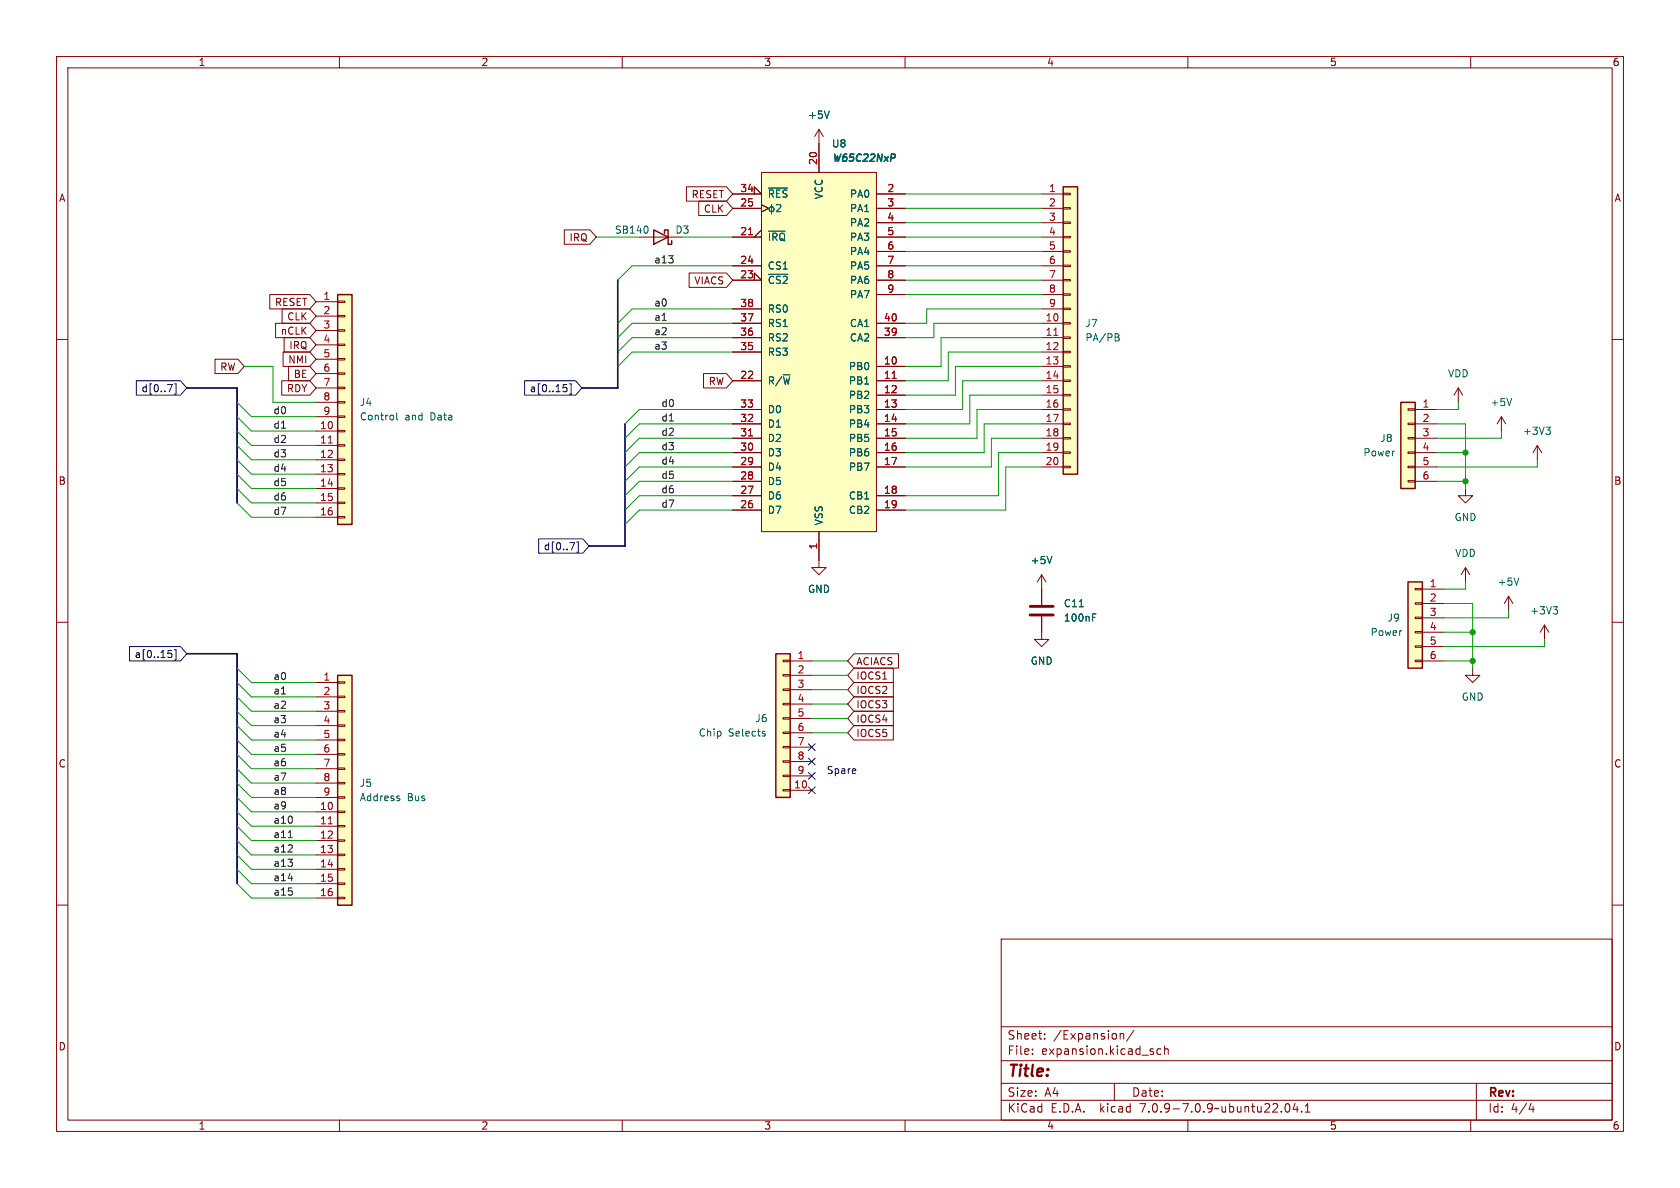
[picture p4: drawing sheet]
<svg xmlns="http://www.w3.org/2000/svg" width="297mm" height="210mm" viewBox="0 0 297 210" stroke-linecap="round" stroke-linejoin="round" font-family="sans-serif">
<g fill="none" stroke="#840000" stroke-width=".18">
<path d="M10 10h277v190h-277zM12 12h273v186h-273zM60 10v2M110 10v2M160 10v2M210 10v2M260 10v2M121.3 33h7.1l1.1 1.3-1.1 1.3h-7.1zM123.5 35.6h4.9l1.1 1.2-1.1 1.3h-4.9zM129.5 34.3h5.1l-1.3-1.3v1.3M129.5 36.8h5.1M134.6 30.5h20.3v63.5h-20.3z"/>
<path d="M134.6 36.2l1.3 .6-1.3 .7M144.8 22.9v7.6M144.8 22.9l-.8 1.2M144.8 22.9l.7 1.2M154.9 34.3h5.1M154.9 36.8h5.1M154.9 39.4h5.1M184.1 34.3h3.9M184.1 36.8h3.9M184.1 39.4h3.9M188 39.2h1.2v.3h-1.2zM188 36.7h1.2v.3h-1.2z"/>
<path d="M188 34.2h1.2v.2h-1.2zM10 60h2M47.7 52.1h7.1l1.1 1.2-1.1 1.3h-7.1zM48.7 57.1h6.1l1.1 1.3-1.1 1.3h-6.1zM49.9 54.6h4.9l1.1 1.3-1.1 1.3h-4.9zM50.2 59.7h4.6l1.1 1.3-1.1 1.2h-4.6zM55.9 53.3h3.8M55.9 55.9h3.8M55.9 58.4h3.8M59.7 58.3h1.3v.2h-1.3zM59.7 55.8h1.3v.2h-1.3zM59.7 53.2h1.3v.3h-1.3z"/>
<path d="M99.8 40.6h4.5l1.1 1.3-1.1 1.3h-4.5zM113 41.9h7.6M121.8 48.3h6.6l1.1 1.2-1.1 1.3h-6.6zM129.5 49.5h5.1l-1.3-1.2v1.2M129.5 41.9h5.1M129.5 47h5.1M129.5 59.7h5.1M129.5 57.2h5.1M129.5 54.6h5.1M134.6 40.6l-1.3 1.3M154.9 41.9h5.1M154.9 49.5h5.1"/>
<path d="M154.9 47h5.1M154.9 59.7h5.1M154.9 57.2h5.1M154.9 44.5h5.1M154.9 52.1h5.1M184.1 41.9h3.9M184.1 49.5h3.9M184.1 47h3.9M184.1 59.7h3.9M184.1 57.2h3.9M184.1 54.6h3.9M184.1 44.5h3.9"/>
<path d="M184.1 52.1h3.9M188 59.6h1.2v.2h-1.2zM188 57h1.2v.3h-1.2zM188 54.5h1.2v.2h-1.2zM188 51.9h1.2v.3h-1.2zM188 49.4h1.2v.3h-1.2zM188 46.9h1.2v.2h-1.2zM188 44.3h1.2v.3h-1.2zM188 41.8h1.2v.2h-1.2zM285 60h2M38 63.5h4.1l1.1 1.3-1.1 1.2h-4.1zM49.8 67.3h5l1.1 1.3-1.1 1.3h-5z"/>
<path d="M50 62.2h4.8l1.1 1.3-1.1 1.3h-4.8zM51 64.8h3.8l1.1 1.2-1.1 1.3h-3.8zM55.9 76.2h3.8M55.9 78.7h3.8M55.9 61h3.8M55.9 63.5h3.8M55.9 66h3.8M55.9 68.6h3.8M55.9 71.1h3.8M55.9 73.7h3.8M59.7 78.6h1.3v.3h-1.3zM59.7 76.1h1.3v.2h-1.3z"/>
<path d="M59.7 73.5h1.3v.3h-1.3zM59.7 71h1.3v.2h-1.3zM59.7 68.5h1.3v.2h-1.3zM59.7 65.9h1.3v.3h-1.3zM59.7 63.4h1.3v.2h-1.3zM59.7 60.8h1.3v.3h-1.3zM124.4 66h4l1.1 1.3-1.1 1.3h-4zM129.5 72.4h5.1M129.5 74.9h5.1M129.5 77.5h5.1M129.5 67.3h5.1M129.5 62.2h5.1"/>
<path d="M154.9 72.4h5.1M154.9 74.9h5.1M154.9 77.5h5.1M154.9 64.8h5.1M154.9 67.3h5.1M154.9 69.9h5.1M184.1 72.4h3.9M184.1 74.9h3.9M184.1 77.5h3.9M184.1 64.8h3.9M184.1 67.3h3.9M184.1 69.9h3.9"/>
<path d="M184.1 62.2h3.9M188 79.9h1.2v.2h-1.2zM188 77.3h1.2v.3h-1.2zM188 74.8h1.2v.3h-1.2zM188 72.3h1.2v.2h-1.2zM188 69.7h1.2v.3h-1.2zM188 67.2h1.2v.2h-1.2zM188 64.6h1.2v.3h-1.2zM188 62.1h1.2v.3h-1.2zM248.9 79.9h1.3v.2h-1.3zM248.9 77.3h1.3v.3h-1.3zM248.9 74.8h1.3v.3h-1.3z"/>
<path d="M248.9 72.3h1.3v.2h-1.3zM250.2 72.4h3.8M250.2 74.9h3.8M250.2 77.5h3.8M257.8 68.6l-.8 1.3M257.8 68.6v2.5M257.8 68.6l.8 1.3M265.4 73.7l-.7 1.2M265.4 73.7v2.5M265.4 73.7l.8 1.2M271.8 78.7l-.8 1.3M271.8 78.7v2.6"/>
<path d="M271.8 78.7l.7 1.3M55.9 81.3h3.8M55.9 83.8h3.8M55.9 86.4h3.8M55.9 88.9h3.8M55.9 91.4h3.8M59.7 91.3h1.3v.3h-1.3zM59.7 88.8h1.3v.2h-1.3zM59.7 86.2h1.3v.3h-1.3zM59.7 83.7h1.3v.2h-1.3zM59.7 81.2h1.3v.2h-1.3zM129.5 80h5.1"/>
<path d="M129.5 82.6h5.1M129.5 85.1h5.1M129.5 87.6h5.1M129.5 90.2h5.1M144.8 94v6.3h1.2l-1.2 1.3-1.3-1.3h1.3M154.9 80h5.1M154.9 82.6h5.1M154.9 87.6h5.1M154.9 90.2h5.1M184.1 80h3.9M184.1 82.6h3.9M188 82.4h1.2v.3h-1.2z"/>
<path d="M248.9 85h1.3v.2h-1.3zM248.9 82.4h1.3v.3h-1.3zM250.2 80h3.8M250.2 82.6h3.8M250.2 85.1h3.8M259.1 86.4v1.2h1.2l-1.2 1.3-1.3-1.3h1.3M10 110h2M138.4 119.3h1.3v.2h-1.3zM138.4 116.7h1.3v.3h-1.3zM139.7 116.8h3.8M139.7 119.4h3.8M151 115.6h7.8v2.5h-7.8l-1.1-1.3z"/>
<path d="M151 118.1h6.9v2.6h-6.9l-1.1-1.3zM184.1 109v4h1.3l-1.3 1.3-1.2-1.3h1.2M184.1 101.6l-.7 1.3M184.1 101.6v5.3M184.1 101.6l.8 1.3M250.2 116.7h1.3v.3h-1.3zM250.2 114.2h1.3v.2h-1.3zM250.2 111.6h1.3v.3h-1.3zM250.2 109.1h1.3v.2h-1.3zM250.2 106.6h1.3v.2h-1.3zM250.2 104h1.3v.3h-1.3zM251.5 104.1h3.8"/>
<path d="M251.5 106.7h3.8M251.5 109.2h3.8M251.5 111.8h3.8M251.5 114.3h3.8M251.5 116.8h3.8M259.1 100.3l-.8 1.3M259.1 100.3v2.6M259.1 100.3l.7 1.3M260.3 118.1v1.3h1.3l-1.3 1.3-1.2-1.3h1.2M266.7 105.4l-.8 1.3M266.7 105.4v2.6M266.7 105.4l.8 1.3"/>
<path d="M273 110.5l-.7 1.3M273 110.5v2.5M273 110.5l.8 1.3M285 110h2M55.9 120.7h3.8M55.9 123.2h3.8M55.9 125.7h3.8M55.9 128.3h3.8M55.9 130.8h3.8M55.9 133.4h3.8M55.9 135.9h3.8M55.9 138.4h3.8"/>
<path d="M59.7 138.3h1.3v.3h-1.3zM59.7 135.8h1.3v.2h-1.3zM59.7 133.2h1.3v.3h-1.3zM59.7 130.7h1.3v.2h-1.3zM59.7 128.1h1.3v.3h-1.3zM59.7 125.6h1.3v.3h-1.3zM59.7 123.1h1.3v.2h-1.3zM59.7 120.5h1.3v.3h-1.3zM138.4 139.6h1.3v.2h-1.3zM138.4 137h1.3v.3h-1.3zM138.4 134.5h1.3v.2h-1.3zM138.4 132h1.3v.2h-1.3z"/>
<path d="M138.4 129.4h1.3v.3h-1.3zM138.4 126.9h1.3v.2h-1.3zM138.4 124.3h1.3v.3h-1.3zM138.4 121.8h1.3v.2h-1.3zM139.7 139.7h3.8M139.7 121.9h3.8M139.7 124.5h3.8M139.7 127h3.8M139.7 129.5h3.8M139.7 132.1h3.8M139.7 134.6h3.8M139.7 137.2h3.8"/>
<path d="M151 125.7h6.9v2.6h-6.9l-1.1-1.3zM151 123.2h6.9v2.5h-6.9l-1.1-1.2zM151 120.6h6.9v2.6h-6.9l-1.1-1.3zM151 128.3h6.9v2.5h-6.9l-1.1-1.3zM10 160h2M55.9 143.5h3.8M55.9 146.1h3.8M55.9 148.6h3.8M55.9 151.1h3.8M55.9 153.7h3.8M55.9 156.2h3.8M55.9 158.8h3.8"/>
<path d="M55.9 141h3.8M59.7 158.6h1.3v.3h-1.3zM59.7 156.1h1.3v.2h-1.3zM59.7 153.5h1.3v.3h-1.3zM59.7 151h1.3v.3h-1.3zM59.7 148.5h1.3v.2h-1.3zM59.7 145.9h1.3v.3h-1.3zM59.7 143.4h1.3v.2h-1.3zM59.7 140.8h1.3v.3h-1.3zM285 160h2M177 166h108v32h-108zM60 198v2"/>
<path d="M110 198v2M160 198v2M177 194.5h108M177 191.5h108M177 187.5h108M177 181.5h108M182.5 186.3v.1M182.5 185.5v.1M184.7 183.6v.1M184.7 182.8v.1M197 191.5v3M198 182.7v1"/>
<path d="M198 182.8l.2-.1 .4 .1 .1 .9M200.5 182.1l-1.3 2M205.2 185.5l-.4-.1-.3 .3v.4l.2 .2h.5M205.9 185.5l.2-.1 .4 .1v.9M205.9 184.9v1.5M210 198v2M227.3 195.2l.2-.1a.81 .81 0 0 1 .6 .6 .81 .81 0 0 1-.3 .8l-.1 .1a.81 .81 0 0 1-.4-1.4zM229 195l-.4 1.1h.9M229.3 195.6v1M230.1 196.5v.1M230.7 196.6h.9M230.7 195.5l.5-.4v1.5"/>
<path d="M260 198v2M261 191.5v6.5M270.7 195l-.4 1.1h.9M271 195.6v1"/>
</g>
<g fill="none" stroke="#006464" stroke-width=".18">
<path d="M146.6 19.6l-.4 1.3M135.9 33.2h3.3M136.4 36.1v1.7M137.3 36.3l.5-.2 .2 .4-.8 .9h.8M114.5 40.1l.1 .3-.1 .7M135.9 40.9h2.9M135.9 48.5h3.4M197.1 59l.6 .1 .1 .3-.2 .2M197.1 59.6h.5M197.6 59.6l.3 .2-.1 .3-.7 .2M70.1 73v1.1l.2 .1M267.2 70.4l-.4 1.3"/>
<path d="M273.3 75.5h.8l-.4 .5M273.8 76l.3 .2v.3l-.3 .3M186 98.4l-.5 1.2M190.8 107.3h.7M193.2 109.1h.4M193.2 108.5h.6M268.5 102.2l-.4 1.2M274.6 107.3h.7l-.4 .4M275.1 107.7l.2 .3v.3l-.2 .2M135 129.7l.3 .1v.1l-.2 .2h-.2M135 129.3h.3M70.5 141.1l.2 .2-.2 .2"/>
<path d="M70.5 140.7l.1 .1"/>
<circle cx="136.4" cy="37" r=".44"/>
</g>
<path d="M188 33h2.5v50.8h-2.5zM59.7 52.1h2.5v40.6h-2.5zM115.6 40.6l2.5 1.3-2.5 1.3zM117.5 41.3v-.7h.6v2.6h.6v-.7M247.6 71.1h2.6v15.3h-2.6zM59.7 119.4h2.5v40.6h-2.5zM137.2 115.6h2.5v25.4h-2.5zM248.9 102.9h2.6v15.2h-2.6z" fill="none" stroke="#840000" stroke-width=".25"/>
<g fill="#ffffc2" stroke="#ffffc2" stroke-width=".18">
<path d="M247.6 71.1h2.6v15.3h-2.6z"/>
<path d="M134.6 30.5h20.3v63.5h-20.3z"/>
<path d="M188 33h2.5v50.8h-2.5z"/>
<path d="M248.9 102.9h2.6v15.2h-2.6z"/>
<path d="M137.2 115.6h2.5v25.4h-2.5z"/>
<path d="M59.7 119.4h2.5v40.6h-2.5z"/>
<path d="M59.7 52.1h2.5v40.6h-2.5z"/>
</g>
<path d="M132.3 41.5h.7M186.3 59.3h.7M58 78.3h.8M132.3 77.1h.7M157.7 66.9h.7M58 145.6h.8" fill="none" stroke="#a90000" stroke-width=".18"/>
<path d="M157.6 27.2l.6 .1 .1 .4-.3 .2h-.5" fill="none" stroke="#006464" stroke-width=".25"/>
<path d="M182.1 108.7h4.1M182.1 107.2h4.1" fill="none" stroke="#840000" stroke-width=".51"/>
<g fill="none" stroke="#000084" stroke-width=".18">
<path d="M24.1 67.3h7.8l1.1 1.3-1.1 1.3h-7.8zM29.6 68h.9l-.6 1.3M30.8 67.9h.3v1.8h-.3M92.7 67.3h9.1l1.1 1.3-1.1 1.3h-9.1zM99.6 68h.6M99.7 68.5h.3l.3 .2-.1 .4-.5 .2M100.7 67.9h.3v1.8h-.3M95.2 95.2h7.8l1.1 1.3-1.1 1.3h-7.8zM100.7 95.9h.9l-.6 1.3M101.9 95.8h.3v1.8h-.3M22.9 114.3h9l1.1 1.3-1.1 1.2h-9zM29.7 115h.6"/>
<path d="M29.9 115.5h.3l.2 .2-.1 .4-.4 .1M30.8 114.8h.3v1.9h-.3M142.9 134l1.2 1.2M142.9 131.5l1.2 1.2M142.9 139.1l1.2 1.2M142.9 136.6l1.2 1.2M144.1 134l-1.2 1.2M144.1 131.5l-1.2 1.2M144.1 139.1l-1.2 1.2M144.1 136.6l-1.2 1.2"/>
</g>
<path d="M51 148.1h.7" fill="none" stroke="#0f0f0f" stroke-width=".18"/>
<path d="M109.2 49.5v19.1h-6.3M33 68.6h8.9v20.3M110.5 74.9v21.6h-6.4M33 115.6h8.9v40.6" fill="none" stroke="#000084" stroke-width=".3"/>
<g fill="none" stroke="#009600" stroke-width=".18">
<path d="M160 36.8h24.1M160 34.3h24.1M160 39.4h24.1M105.4 41.9h7.6M120.6 41.9h8.9M129.5 47h-17.7l-2.6 2.5M129.5 54.6h-17.7l-2.6 2.6M129.5 57.2h-17.7l-2.6 2.5M129.5 59.7h-17.7l-2.6 2.5M160 49.5h24.1M160 47h24.1M160 44.5h24.1"/>
<path d="M160 41.9h24.1M160 52.1h24.1M184.1 54.6h-20.3v2.6h-3.8M184.1 57.2h-19v2.5h-5.1M184.1 59.7h-17.7v5.1h-6.4M41.9 73.7l2.5 2.5h11.5M41.9 71.1l2.5 2.6h11.5M41.9 76.2l2.5 2.5h11.5M41.9 78.7l2.5 2.6h11.5M43.2 64.8h5.1v6.3h7.6M129.5 72.4h-16.5l-2.5 2.5M129.5 74.9h-16.5l-2.5 2.6"/>
<path d="M129.5 77.5h-16.5l-2.5 2.5M129.5 62.2h-17.7l-2.6 2.6M184.1 64.8h-15.2v5.1h-8.9M184.1 67.3h-13.9v5.1h-10.2M184.1 72.4h-11.4v5.1h-12.7M184.1 69.9h-12.7v5h-11.4M184.1 74.9h-10.1v5.1h-14M184.1 77.5h-8.8v5.1h-15.3M184.1 62.2h-16.5v5.1h-7.6M254 74.9h5.1v11.5M257.8 71.1v1.3h-3.8M265.4 76.2v1.3h-11.4"/>
<path d="M41.9 86.4l2.5 2.5h11.5M41.9 81.3l2.5 2.5h11.5M41.9 88.9l2.5 2.5h11.5M41.9 83.8l2.5 2.6h11.5M129.5 82.6h-16.5l-2.5 2.5M129.5 80h-16.5l-2.5 2.6M129.5 87.6h-16.5l-2.5 2.6M129.5 90.2h-16.5l-2.5 2.5M129.5 85.1h-16.5l-2.5 2.5M184.1 80h-7.6v7.6h-16.5M184.1 82.6h-6.3v7.6h-17.8M254 80h5.1"/>
<path d="M254 85.1h5.1M271.8 81.3v1.3h-17.8M41.9 118.1l2.5 2.6h11.5M143.5 116.8h6.4M143.5 119.4h6.4M255.3 111.8h5M255.3 106.7h5v11.4M255.3 116.8h5M259.1 102.9v1.2h-3.8M266.7 108v1.2h-11.4M273 113v1.3h-17.7M41.9 138.4l2.5 2.6h11.5"/>
<path d="M41.9 125.7l2.5 2.6h11.5M41.9 135.9l2.5 2.5h11.5M41.9 130.8l2.5 2.6h11.5M41.9 120.7l2.5 2.5h11.5M41.9 123.2l2.5 2.5h11.5M41.9 133.4l2.5 2.5h11.5M41.9 128.3l2.5 2.5h11.5M143.5 129.5h6.4M143.5 127h6.4M143.5 121.9h6.4M143.5 124.5h6.4M41.9 143.5l2.5 2.6h11.5"/>
<path d="M41.9 146.1l2.5 2.5h11.5M41.9 141l2.5 2.5h11.5M41.9 153.7l2.5 2.5h11.5M41.9 148.6l2.5 2.5h11.5M41.9 156.2l2.5 2.6h11.5M41.9 151.1l2.5 2.6h11.5"/>
</g>
<g fill="#009600" stroke="#009600" stroke-width=".18">
<circle cx="260.3" cy="116.8" r=".46"/>
<circle cx="260.3" cy="111.8" r=".46"/>
<circle cx="259.1" cy="85.1" r=".46"/>
<circle cx="259.1" cy="80" r=".46"/>
</g>
<text font-size="2.8" fill="#840000" x="178" y="190.9">Title:</text>
<g font-size="2.1" fill="#840000">
<text x="178" y="184">Sheet:</text>
<text x="186.2" y="184">/Expansion/</text>
<text x="178" y="186.7">File:</text>
<text x="184.1" y="186.7">expansion.kicad_sch</text>
<text x="178" y="196.9">KiCad</text>
<text x="178" y="194.1">Size:</text>
<text x="184.7" y="194.1">A4</text>
<text x="185.7" y="196.9">E.D.A.</text>
<text x="194.6" y="196.9">kicad</text>
<text x="200" y="194.1">Date:</text>
<text x="201.8" y="196.9">7.0.9-7.0.9~ubuntu22.04.1</text>
<text x="263" y="194.3">Rev:</text>
<text x="263" y="196.9">Id:</text>
<text x="267.1" y="196.9">4/4</text>
</g>
<g font-size="1.8" fill="#840000">
<text x="35" y="11.9">1</text>
<text x="85" y="11.9">2</text>
<text x="135" y="11.9">3</text>
<text x="185" y="11.9">4</text>
<text x="235" y="11.9">5</text>
<text x="285" y="11.9">6</text>
<text x="10.3" y="35.9">A</text>
<text x="122.2" y="35.2">RESET</text>
<text x="285.3" y="35.9">A</text>
<text x="124.3" y="37.8">CLK</text>
<text x="100.6" y="42.9">IRQ</text>
<text x="122.6" y="50.5">VIACS</text>
<text x="48.5" y="54.3">RESET</text>
<text x="49.5" y="59.4">nCLK</text>
<text x="50.7" y="56.8">CLK</text>
<text x="38.8" y="65.7">RW</text>
<text x="50.9" y="64.5">NMI</text>
<text x="51" y="61.9">IRQ</text>
<text x="50.6" y="69.5">RDY</text>
<text x="51.8" y="67">BE</text>
<text x="125.2" y="68.3">RW</text>
<text x="10.3" y="85.9">B</text>
<text x="285.3" y="85.9">B</text>
<text x="151.3" y="117.8">ACIACS</text>
<text x="151.3" y="125.4">IOCS3</text>
<text x="151.3" y="122.9">IOCS2</text>
<text x="151.3" y="120.3">IOCS1</text>
<text x="151.3" y="128">IOCS4</text>
<text x="151.3" y="130.5">IOCS5</text>
<text x="10.3" y="135.9">C</text>
<text x="285.3" y="135.9">C</text>
<text x="10.3" y="185.9">D</text>
<text x="285.3" y="185.9">D</text>
<text x="35" y="199.9">1</text>
<text x="85" y="199.9">2</text>
<text x="135" y="199.9">3</text>
<text x="185" y="199.9">4</text>
<text x="235" y="199.9">5</text>
<text x="285" y="199.9">6</text>
</g>
<g font-size="1.8" fill="#006464">
<text x="142.7" y="21.2">+5V</text>
<text x="147" y="29">W65C22NxP</text>
<text x="147" y="26.3">U8</text>
<text x="135.6" y="35.2">~{RES}</text>
<text x="145.6" y="35.3" transform="rotate(-90 145.6 35.3)">VCC</text>
<text x="150.2" y="35.2">PA0</text>
<text x="108.6" y="41.5">SB140</text>
<text x="119.3" y="41.5">D3</text>
<text x="150.2" y="37.7">PA1</text>
<text x="150.2" y="40.2">PA2</text>
<text x="135.6" y="42.8">~{IRQ}</text>
<text x="135.6" y="47.9">CS1</text>
<text x="150.2" y="42.8">PA3</text>
<text x="150.2" y="45.3">PA4</text>
<text x="150.2" y="47.9">PA5</text>
<text x="135.6" y="50.4">~{CS2}</text>
<text x="150.2" y="50.4">PA6</text>
<text x="150.2" y="52.9">PA7</text>
<text x="135.6" y="58">RS1</text>
<text x="135.6" y="55.5">RS0</text>
<text x="150.2" y="58">CA1</text>
<text x="191.8" y="58">J7</text>
<text x="135.6" y="63.1">RS3</text>
<text x="135.6" y="60.6">RS2</text>
<text x="150" y="65.6">PB0</text>
<text x="150.2" y="60.6">CA2</text>
<text x="191.8" y="60.6">PA/PB</text>
<text x="63.5" y="72">J4</text>
<text x="135.6" y="68.2">R/~{W}</text>
<text x="150" y="68.2">PB1</text>
<text x="150" y="70.7">PB2</text>
<text x="255.9" y="66.9">VDD</text>
<text x="263.4" y="72">+5V</text>
<text x="63.5" y="74.5">Control</text>
<text x="71.6" y="74.5">and</text>
<text x="76.2" y="74.5">Data</text>
<text x="135.6" y="75.8">D1</text>
<text x="135.6" y="73.3">D0</text>
<text x="150" y="73.3">PB3</text>
<text x="150" y="75.8">PB4</text>
<text x="269.1" y="77.1">+3V3</text>
<text x="135.6" y="83.4">D4</text>
<text x="135.6" y="80.9">D3</text>
<text x="135.6" y="78.3">D2</text>
<text x="150" y="78.3">PB5</text>
<text x="150" y="80.9">PB6</text>
<text x="150" y="83.4">PB7</text>
<text x="240.9" y="80.9">Power</text>
<text x="243.9" y="78.3">J8</text>
<text x="135.6" y="88.5">D6</text>
<text x="135.6" y="86">D5</text>
<text x="150" y="88.5">CB1</text>
<text x="135.6" y="91">D7</text>
<text x="145.6" y="93" transform="rotate(-90 145.6 93)">VSS</text>
<text x="150" y="91">CB2</text>
<text x="257" y="92.3">GND</text>
<text x="182.1" y="99.9">+5V</text>
<text x="257.2" y="98.7">VDD</text>
<text x="142.7" y="105">GND</text>
<text x="188" y="107.5">C11</text>
<text x="264.7" y="103.7">+5V</text>
<text x="188" y="110.1">100nF</text>
<text x="242.2" y="112.6">Power</text>
<text x="245.2" y="110.1">J9</text>
<text x="270.4" y="108.8">+3V3</text>
<text x="182.1" y="117.7">GND</text>
<text x="258.3" y="124.1">GND</text>
<text x="123.4" y="130.4">Chip</text>
<text x="128.8" y="130.4">Selects</text>
<text x="133.4" y="127.9">J6</text>
<text x="63.5" y="139.3">J5</text>
<text x="63.5" y="141.8">Address</text>
<text x="72" y="141.8">Bus</text>
</g>
<g font-size="1.8" fill="#a90000">
<text x="144.5" y="29.3" transform="rotate(-90 144.5 29.3)">20</text>
<text x="130.8" y="34">34</text>
<text x="156.8" y="34">2</text>
<text x="185.3" y="34">1</text>
<text x="130.8" y="41.7">21</text>
<text x="130.8" y="36.6">25</text>
<text x="156.8" y="36.6">3</text>
<text x="156.8" y="39.1">4</text>
<text x="156.8" y="41.7">5</text>
<text x="185.3" y="36.6">2</text>
<text x="185.3" y="39.1">3</text>
<text x="185.3" y="41.7">4</text>
<text x="130.8" y="46.7">24</text>
<text x="156.8" y="44.2">6</text>
<text x="156.8" y="46.7">7</text>
<text x="185.3" y="44.2">5</text>
<text x="185.3" y="46.7">6</text>
<text x="57.1" y="53.1">1</text>
<text x="130.8" y="49.3">23</text>
<text x="156.8" y="49.3">8</text>
<text x="156.8" y="51.8">9</text>
<text x="185.3" y="49.3">7</text>
<text x="185.3" y="51.8">8</text>
<text x="57.1" y="55.6">2</text>
<text x="57.1" y="58.2">3</text>
<text x="130.8" y="59.4">36</text>
<text x="130.8" y="56.9">37</text>
<text x="130.8" y="54.4">38</text>
<text x="156.2" y="59.4">39</text>
<text x="156.2" y="56.9">40</text>
<text x="184.7" y="56.9">10</text>
<text x="184.7" y="59.4">11</text>
<text x="185.3" y="54.4">9</text>
<text x="57.1" y="60.7">4</text>
<text x="57.1" y="63.2">5</text>
<text x="57.1" y="65.8">6</text>
<text x="130.8" y="62">35</text>
<text x="156.2" y="64.5">10</text>
<text x="184.7" y="62">12</text>
<text x="184.7" y="64.5">13</text>
<text x="57.1" y="68.3">7</text>
<text x="57.1" y="70.9">8</text>
<text x="130.8" y="67.1">22</text>
<text x="156.2" y="67.1">11</text>
<text x="156.2" y="69.6">12</text>
<text x="184.7" y="67.1">14</text>
<text x="184.7" y="69.6">15</text>
<text x="56.5" y="75.9">10</text>
<text x="57.1" y="73.4">9</text>
<text x="130.8" y="77.2">31</text>
<text x="130.8" y="74.7">32</text>
<text x="130.8" y="72.1">33</text>
<text x="156.2" y="72.1">13</text>
<text x="156.2" y="74.7">14</text>
<text x="156.2" y="77.2">15</text>
<text x="184.7" y="72.1">16</text>
<text x="184.7" y="74.7">17</text>
<text x="184.7" y="77.2">18</text>
<text x="251.4" y="72.1">1</text>
<text x="251.4" y="74.7">2</text>
<text x="251.4" y="77.2">3</text>
<text x="56.5" y="78.5">11</text>
<text x="56.5" y="81">12</text>
<text x="56.5" y="83.6">13</text>
<text x="130.8" y="82.3">29</text>
<text x="130.8" y="79.8">30</text>
<text x="156.2" y="79.8">16</text>
<text x="156.2" y="82.3">17</text>
<text x="184.7" y="79.8">19</text>
<text x="184.7" y="82.3">20</text>
<text x="251.4" y="79.8">4</text>
<text x="251.4" y="82.3">5</text>
<text x="56.5" y="86.1">14</text>
<text x="56.5" y="88.6">15</text>
<text x="130.8" y="89.9">26</text>
<text x="130.8" y="87.4">27</text>
<text x="130.8" y="84.8">28</text>
<text x="156.2" y="87.4">18</text>
<text x="156.2" y="89.9">19</text>
<text x="251.4" y="84.8">6</text>
<text x="56.5" y="91.2">16</text>
<text x="144.5" y="97.2" transform="rotate(-90 144.5 97.2)">1</text>
<text x="252.7" y="103.9">1</text>
<text x="252.7" y="106.4">2</text>
<text x="252.7" y="109">3</text>
<text x="252.7" y="111.5">4</text>
<text x="140.9" y="116.6">1</text>
<text x="140.9" y="119.1">2</text>
<text x="252.7" y="114">5</text>
<text x="252.7" y="116.6">6</text>
<text x="57.1" y="120.4">1</text>
<text x="57.1" y="122.9">2</text>
<text x="57.1" y="125.5">3</text>
<text x="140.9" y="121.7">3</text>
<text x="140.9" y="124.2">4</text>
<text x="57.1" y="128">4</text>
<text x="57.1" y="130.6">5</text>
<text x="140.9" y="126.7">5</text>
<text x="140.9" y="129.3">6</text>
<text x="140.9" y="131.8">7</text>
<text x="57.1" y="133.1">6</text>
<text x="57.1" y="135.6">7</text>
<text x="140.9" y="134.4">8</text>
<text x="140.9" y="136.9">9</text>
<text x="56.5" y="143.3">10</text>
<text x="57.1" y="138.2">8</text>
<text x="57.1" y="140.7">9</text>
<text x="140.3" y="139.4">10</text>
<text x="56.5" y="145.8">11</text>
<text x="56.5" y="148.3">12</text>
<text x="56.5" y="150.9">13</text>
<text x="56.5" y="153.4">14</text>
<text x="56.5" y="156">15</text>
<text x="56.5" y="158.5">16</text>
</g>
<g font-size="1.8" fill="#0f0f0f">
<text x="115.6" y="46.6">a13</text>
<text x="115.6" y="54.3">a0</text>
<text x="115.6" y="56.8">a1</text>
<text x="115.6" y="59.3">a2</text>
<text x="115.6" y="61.9">a3</text>
<text x="48.3" y="75.9">d1</text>
<text x="48.3" y="73.3">d0</text>
<text x="116.8" y="74.6">d1</text>
<text x="116.8" y="77.1">d2</text>
<text x="116.8" y="72">d0</text>
<text x="48.3" y="83.5">d4</text>
<text x="48.3" y="78.4">d2</text>
<text x="48.3" y="80.9">d3</text>
<text x="116.8" y="79.7">d3</text>
<text x="116.8" y="82.2">d4</text>
<text x="48.3" y="86">d5</text>
<text x="48.3" y="88.6">d6</text>
<text x="116.8" y="89.8">d7</text>
<text x="116.8" y="84.7">d5</text>
<text x="116.8" y="87.3">d6</text>
<text x="48.3" y="91.1">d7</text>
<text x="48.3" y="125.4">a2</text>
<text x="48.3" y="122.8">a1</text>
<text x="48.3" y="120.3">a0</text>
<text x="48.3" y="130.5">a4</text>
<text x="48.3" y="127.9">a3</text>
<text x="48.3" y="135.5">a6</text>
<text x="48.3" y="133">a5</text>
<text x="48.3" y="140.6">a8</text>
<text x="48.3" y="143.2">a9</text>
<text x="48.3" y="138.1">a7</text>
<text x="48.3" y="145.7">a10</text>
<text x="48.3" y="148.2">a11</text>
<text x="48.3" y="150.8">a12</text>
<text x="48.3" y="153.3">a13</text>
<text x="48.3" y="155.9">a14</text>
<text x="48.3" y="158.4">a15</text>
</g>
<g font-size="1.8" fill="#000084">
<text x="24.9" y="69.5">d[0..7]</text>
<text x="93.6" y="69.5">a[0..15]</text>
<text x="96" y="97.5">d[0..7]</text>
<text x="23.7" y="116.5">a[0..15]</text>
</g>
<text font-size="1.8" fill="#0000c2" x="146" y="136.9">Spare</text>
</svg>
